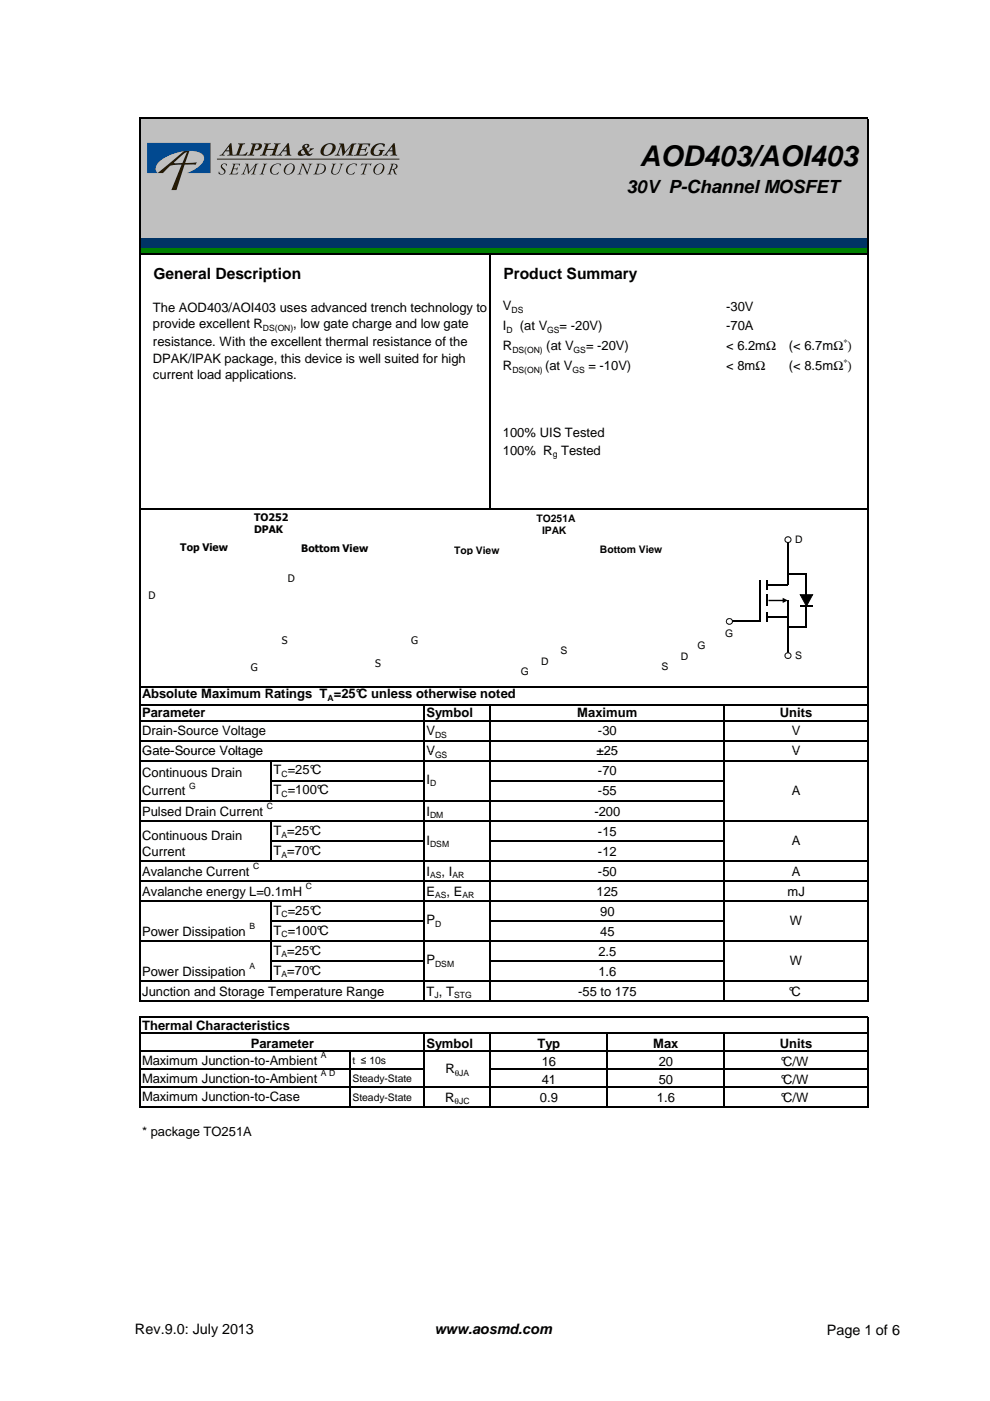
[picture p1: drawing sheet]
<svg xmlns="http://www.w3.org/2000/svg" width="210mm" height="297mm" viewBox="0 0 210 297" stroke-linecap="round" stroke-linejoin="round" font-family="sans-serif">
<path d="M29.8 25.2h154.2v25.3h-154.2z" fill="#c0c0c0"/>
<path d="M29.8 50.5h154.2v2.2h-154.2z" fill="#003365"/>
<path d="M29.8 52.7h154.2v1.2h-154.2z" fill="#008000"/>
<g fill="none" stroke="#000" stroke-width=".25">
<path d="M29.6 25v134.3M29.8 25.1h154.3M183.9 25.2v134.1M29.8 53.8h154.3M103.8 54v54M29.8 107.9h154.3M29.8 145.6h154.3M29.8 149.4h154.3M29.8 152.8h154.3M29.8 157.1h154.3M89.9 149.5v9.8M103.8 149.5v9.8"/>
<path d="M153.5 149.5v9.8"/>
</g>
<g fill="#251a05">
<path d="M50.5 30.4h1.5l-.5 .3-.8 2a1.58 1.58 0 0 0 1.8-.4 .57 .57 0 0 1-.5 .7h-2.4v-.2l.5-.1 .7-1.9-.3-.3z"/>
<path d="M53.3 30.4h1.2a.7 .7 0 0 1 1 .3 .7 .7 0 0 1-.4 1 .72 .72 0 0 1-1.1 0l.1-.1a.61 .61 0 0 0 .7-.3 .61 .61 0 0 0-.1-.7l-.5 .1-.6 1.9-.1 .2h.4v.2h-1.4l.4-.3 .3-.8 .4-1.2-.4-.2z"/>
<path d="M56 30.4h1.4l-.4 .2-.4 1h1h.5l.3-1-.4-.1 .1-.1h1.4l-.5 .2-.1 .3-.6 1.8 .3 .2v.1l-1.4-.1a.73 .73 0 0 0 .7-.8l.1-.3h-1.5l-.3 1 .4 .1-.1 .1h-1.4l.5-.2 .2-.5 .5-1.6-.3-.2z"/>
<path d="M71.9 30.4h1l.3 1.8 1-1.3a1.18 1.18 0 0 1 1.4-.4l-.5 .3-.6 1.9 .3 .2v.1h-1.4v-.1a.68 .68 0 0 0 .7-.8l.3-1.2-1.6 2.1h-.2l-.3-2-.6 1.6 .4 .3-.1 .1h-1.1l.6-.3 .6-1.7 .1-.3-.3-.1z"/>
<path d="M75.9 30.4h2.6l-.2 .7-.1-.1a.74 .74 0 0 0-.7-.5 .74 .74 0 0 0-.8 .5l-.1 .6a.79 .79 0 0 0 1.1-.4h.1l-.3 1h-.2l.1-.3a.64 .64 0 0 0-.9-.1l-.3 .9a1.57 1.57 0 0 0 1.9-.4 .84 .84 0 0 1-1.3 .7h-1.8v-.1a.45 .45 0 0 0 .6-.4l.6-1.9h-.4z"/>
<path d="M79.1 31a1.93 1.93 0 0 1 2.5-.3l-.2 .4a.97 .97 0 0 0-1-.6 .97 .97 0 0 0-.8 .7 .96 .96 0 0 0 .1 1.6 .66 .66 0 0 0 .7-.1 .66 .66 0 0 0 .1-.7l-.2-.1v-.1h1.2l-.2 .2a1.27 1.27 0 0 1-1.8 1 1.02 1.02 0 0 1-1-.7 1.02 1.02 0 0 1 .5-1.2z"/>
<path d="M47 34.8l.6-.1 .5 .1-.1 .4-.2-.4h-.5a.62 .62 0 0 0 .3 1.1 .79 .79 0 0 1-.2 1.1 .79 .79 0 0 1-1.1-.2l.1-.4a.53 .53 0 0 0 .7 .5 .53 .53 0 0 0 .3-.9l-.2-.1a.65 .65 0 0 1-.2-1.1z"/>
<path d="M49.3 34.7h1.6l-.2 .5a.57 .57 0 0 0-.9-.3l-.2 .7a.68 .68 0 0 0 .9-.1l-.3 .7a.42 .42 0 0 0-.3-.4 .42 .42 0 0 0-.4 .2l-.3 .7 .1 .1a1.21 1.21 0 0 0 1.2-.3v.2a.85 .85 0 0 1-1.1 .3l-.9-.1h.3l.2-.4 .5-1.5z"/>
<path d="M52 34.7h.6l.2 1.7 1-1.2a.68 .68 0 0 1 1-.5l-.4 .3-.4 1.4-.1 .4 .2 .2-.9-.1 .4-.2 .5-1.6-1.5 1.8-.2-1.8-.7 1.6 .3 .3h-.8l.1-.1a3.1 3.1 0 0 0 .9-1.9z"/>
<path d="M55.8 34.7h.9l-.4 .3-.5 1.5-.1 .3 .2 .2h-.8l.3-.3 .5-1.5 .1-.3z"/>
<path d="M57.8 35.1l.5-.3 1-.1 .3 .1-.2 .4a.74 .74 0 0 0-.7-.5 .74 .74 0 0 0-.7 .5 .98 .98 0 0 0-.4 .9 .98 .98 0 0 0 .7 .8l.4-.1 .4-.4a.56 .56 0 0 1-.8 .6 1.02 1.02 0 0 1-1.1-.7 1.02 1.02 0 0 1 .6-1.2z"/>
<path d="M63.8 34.7h.6l.8 1.8 .5-1.6-.3-.2h.8l-.3 .3-.7 2-1-2-.6 1.7 .3 .3-.8-.1 .3-.1 .2-.6 .4-1.3z"/>
<path d="M70.4 34.7h.9l-.4 .3-.4 1.6a.85 .85 0 0 0 .9 .2 .85 .85 0 0 0 .5-.7l.4-1.2-.3-.2 .8 .1a1.85 1.85 0 0 0-.8 1.5 .98 .98 0 0 1-.8 .7 .98 .98 0 0 1-1-.5l.4-1.5z"/>
<path d="M73.9 35.1l.5-.3 1-.1 .3 .1-.2 .4a.74 .74 0 0 0-.7-.5 .74 .74 0 0 0-.7 .5 .98 .98 0 0 0-.4 .9 .98 .98 0 0 0 .7 .8l.5-.1 .3-.4a.56 .56 0 0 1-.8 .6 1.02 1.02 0 0 1-1.1-.7 1.02 1.02 0 0 1 .6-1.2z"/>
<path d="M76.7 34.6l2.1 .1-.3 .5-.1-.4h-.6l-.6 1.9 .2 .3-.9-.1 .4-.2 .6-1.9-.6 .1-.4 .2z"/>
<path d="M48.8 30.4h.3l.2 1.9a.39 .39 0 0 0 .3 .6v.1h-1.4l.4-.3v-.6h-.8l-.5 .6 .4 .1-.1 .2h-1.1l.6-.3zM48.5 31.1l-.6 .8h.7z"/>
<path d="M61 30.4h.2l.2 1.9a.4 .4 0 0 0 .4 .6l-.1 .1h-1.4l.5-.3v-.6h-.8l-.5 .6 .3 .1v.2h-1.1l.6-.3zM60.7 31.1l-.6 .8h.7z"/>
<path d="M64.3 30.7l.5-.2a.49 .49 0 0 1 .8 .3 .49 .49 0 0 1-.5 .6l-.2 .1 .4 .7 .4-.4v-.1a.5 .5 0 0 1 .7-.3h.2l-.1 .2-1.1 .8a.49 .49 0 0 0 .8 .1 .79 .79 0 0 1-1.3 .2 1.27 1.27 0 0 1-1.8 0 1.25 1.25 0 0 1 1.1-1.1 .57 .57 0 0 1 .1-.9zM64 31.9a.47 .47 0 0 0 0 .8 .47 .47 0 0 0 .7-.2l-.4-.8zM64.7 30.8a.28 .28 0 0 0 .1 .5 .28 .28 0 0 0 .4-.3 .26 .26 0 0 0-.2-.4 .26 .26 0 0 0-.3 .2z"/>
<path d="M68.5 30.9a1.79 1.79 0 0 1 2.6 0 1.92 1.92 0 0 1-.9 1.9 1.92 1.92 0 0 1-2.1-.1 1.4 1.4 0 0 1 .4-1.8zM69.2 30.8a1.6 1.6 0 0 0-.4 2 1.43 1.43 0 0 0 1.4-.6 1.43 1.43 0 0 0 .1-1.6h-.6z"/>
<path d="M83.4 30.4h.3l.2 1.9a.4 .4 0 0 0 .3 .6v.1h-1.4l.5-.3-.1-.6h-.8l-.4 .6 .3 .1-.1 .2h-1l.5-.3zM83.1 31.1l-.5 .8h.6z"/>
<path d="M60.5 35.2a1.05 1.05 0 0 1 1.3-.5 1.05 1.05 0 0 1 .7 1.2 1.25 1.25 0 0 1-1 1 1.25 1.25 0 0 1-1.3-.4v-.7zM61.1 35l-.4 .5a.83 .83 0 0 0-.3 .8 .83 .83 0 0 0 .7 .6 1.33 1.33 0 0 0 .8-2.1z"/>
<path d="M67.1 34.7a1.49 1.49 0 0 1 2 .9 1.79 1.79 0 0 1-2.2 1.4l-.5-.1 .4-.2 .5-1.6 .1-.2zM67.7 34.8l-.6 1.9a1.13 1.13 0 0 0 1.4-.3 1.13 1.13 0 0 0-.1-1.5z"/>
<path d="M79.5 35.2a1.05 1.05 0 0 1 1.3-.5 1.05 1.05 0 0 1 .7 1.2 1.25 1.25 0 0 1-1 1 1.25 1.25 0 0 1-1.3-.4v-.7zM80.1 35l-.4 .5a.83 .83 0 0 0-.3 .8 .83 .83 0 0 0 .7 .6 1.33 1.33 0 0 0 .8-2.1z"/>
<path d="M82.8 34.7a1.12 1.12 0 0 1 1.5 .6l-.2 .4-.5 .3a1.07 1.07 0 0 0 .6 1l-.5-.1-.5-1-.2 .2-.3 .6 .3 .3h-.9l.3-.3 .6-1.5v-.3zM83.4 34.8l-.3 .9 .1 .1a.54 .54 0 0 0 .7-.3 .54 .54 0 0 0-.4-.7z"/>
<path d="M33.4 36.7h1.2a3.7 3.7 0 0 1 2.2-1.7l1.7-.1-2.2 5.4h1.1l1.7-5.4h2.4l.2-.5-2.4 .2 .9-2.7-1.3 .2zM36.9 34.5l2.1-1.9 .6-.4-.9 2.4h-1.5z"/>
</g>
<path d="M46 33.7h38.7" fill="none" stroke="#251a05" stroke-width=".21"/>
<path d="M31.2 30.3h13.5v6.4h-5a5.3 5.3 0 0 0 3.6-3.1 1.54 1.54 0 0 0-1.4-1.4 9.8 9.8 0 0 0-8.5 2.4 1.43 1.43 0 0 0 0 2.1h-2.2z" fill="#014990"/>
<g fill="#000">
<path d="M162.5 123.1h.4v2h-.4zM162.5 129.8h.4v1.9h-.4z"/>
<path d="M162.9 127.2h3.3v.3h-3.3zM165.9 126.7l1.1 .6-1.1 .5z"/>
<path d="M169.5 126h3l-1.5 2.7zM169.8 126.1l1.3 2.4h-.2l1.3-2.4 .1 .1h-2.6z"/>
</g>
<path d="M162.7 126.1v2.4" fill="none" stroke="#000" stroke-width=".38"/>
<path d="M167.1 114.8v9.3M161.2 123.1v8.9M162.7 124.1h4.3M162.7 130.7h4.3M167.1 127.3v11.3" fill="none" stroke="#000" stroke-width=".3"/>
<path d="M155.3 131.7h5.9M167 121.7h4v4.4M171 128.5v4.5h-4" fill="none" stroke="#000" stroke-width=".25"/>
<path d="M169.7 126.1h2.6l-1.3 2.4z" fill="#000"/>
<circle cx="167" cy="114.4" r=".63" fill="#fff"/>
<path d="M166.3 114.4a.75 .75 0 0 1 1.5 0 .75 .75 0 0 1-1.5 0zM166.5 114.4a.55 .55 0 0 0 1.1 0 .55 .55 0 0 0-1.1 0z" fill="#000"/>
<circle cx="154.6" cy="131.8" r=".64" fill="#fff"/>
<path d="M153.9 131.8a.75 .75 0 0 1 1.5 0 .75 .75 0 0 1-1.5 0zM154.1 131.8a.55 .55 0 0 0 1.1 0 .55 .55 0 0 0-1.1 0z" fill="#000"/>
<circle cx="167.1" cy="139" r=".64" fill="#fff"/>
<path d="M166.3 139a.75 .75 0 0 1 1.5 0 .75 .75 0 0 1-1.5 0zM166.5 139a.55 .55 0 0 0 1.1 0 .55 .55 0 0 0-1.1 0z" fill="#000"/>
<path d="M169.7 128.5h2.6" fill="none" stroke="#000" stroke-width=".25"/>
<path d="M103.8 165.5h49.7v4.3h-49.7z" fill="#fff"/>
<g fill="none" stroke="#000" stroke-width=".25">
<path d="M29.6 159.3v53.1M89.9 159.3v53.1M103.8 159.3v53.1M153.5 159.3v53.1M183.9 159.3v53.1M29.8 161.3h154.3M29.8 169.8h123.8M29.8 174.2h154.3M57.5 161.4v8.5M57.5 174.3v8.5M57.6 165.5h32.4M57.6 178.4h32.4"/>
<path d="M104 165.5h49.6M104 178.4h49.6M29.8 182.6h154.3M29.8 186.9h154.3M29.8 191.1h154.3M29.8 199.6h154.3M57.5 191.2v17M57.6 195.3h32.4M104 195.3h49.6M29.6 215.6v19.3M29.8 208h154.3M29.8 212.3h154.3"/>
<path d="M29.8 215.7h154.3M29.8 219.1h154.3M57.6 203.8h32.4M89.9 219.2v15.7M103.8 219.2v15.7M104 203.8h49.6M128.7 219.2v15.7M153.5 219.2v15.7M183.9 215.8v19.1M29.8 226.7h60.2M29.8 222.9h154.3M29.8 230.5h154.3"/>
<path d="M29.8 234.8h154.3M74.3 223.1v11.8M104 226.7h80.1"/>
</g>
<text font-size="6.1" x="135.7" y="35.2">AOD403/AOI403</text>
<text font-size="3.9" x="132.8" y="40.9">30V P-Channel MOSFET</text>
<g font-size="3.3">
<text x="32.5" y="59.1">General Description</text>
<text x="106.7" y="59.1">Product Summary</text>
</g>
<g font-size="3">
<text x="28.6" y="282.9">Rev.9.0: July 2013</text>
<text x="92.1" y="282.9">www.aosmd.com</text>
<text x="175.3" y="283.1">Page 1 of 6</text>
</g>
<g font-size="2.8">
<text x="106.6" y="65.7">V</text>
<text x="154" y="66">-30V</text>
<text x="32.4" y="66.2">The AOD403/AOI403 uses advanced trench technology to</text>
<text x="32.4" y="69.6">provide excellent R</text>
<text x="62.2" y="69.6">, low gate charge and low gate</text>
<text x="106.6" y="70">I</text>
<text x="110.2" y="70">(at V</text>
<text x="118.7" y="70">= -20V)</text>
<text x="154" y="70">-70A</text>
<text x="32.4" y="73.4">resistance. With the excellent thermal resistance of the</text>
<text x="32.4" y="76.9">DPAK/IPAK package, this device is well suited for high</text>
<text x="106.6" y="74.2">R</text>
<text x="115.8" y="74.2">(at V</text>
<text x="124.2" y="74.2">= -20V)</text>
<text x="154" y="74.2">&lt; 6.2mΩ</text>
<text x="167.3" y="74.2">(&lt; 6.7mΩ )</text>
<text x="32.4" y="80.3">current load applications.</text>
<text x="106.6" y="78.4">R</text>
<text x="115.6" y="78.4">(at V</text>
<text x="124.8" y="78.4">= -10V)</text>
<text x="154" y="78.4">&lt; 8mΩ</text>
<text x="167.3" y="78.4">(&lt; 8.5mΩ )</text>
<text x="106.6" y="92.6">100% UIS Tested</text>
<text x="106.6" y="96.4">100% R Tested</text>
<text x="30.1" y="148">Absolute Maximum Ratings T =25°C unless otherwise noted</text>
<text x="30.1" y="152">Parameter</text>
<text x="30.1" y="155.9">Drain-Source Voltage</text>
<text x="90.4" y="152.1">Symbol</text>
<text x="90.4" y="155.9">V</text>
<text x="122.4" y="152">Maximum</text>
<text x="126.8" y="155.9">-30</text>
<text x="165.4" y="152">Units</text>
<text x="167.9" y="155.9">V</text>
<text x="30.1" y="160.1">Gate-Source Voltage</text>
<text x="90.4" y="160.1">V</text>
<text x="126.5" y="160.1">±25</text>
<text x="167.9" y="160.1">V</text>
<text x="30.1" y="164.6">Continuous Drain</text>
<text x="58" y="164.2">T =25°C</text>
<text x="90.4" y="166.2">I</text>
<text x="126.8" y="164.3">-70</text>
<text x="30.1" y="168.6">Current</text>
<text x="30.1" y="173">Pulsed Drain Current</text>
<text x="58" y="168.4">T =100°C</text>
<text x="90.4" y="173">I</text>
<text x="126" y="173">-200</text>
<text x="126.8" y="168.6">-55</text>
<text x="167.9" y="168.6">A</text>
<text x="30.1" y="178">Continuous Drain</text>
<text x="58" y="177">T =25°C</text>
<text x="90.4" y="179.1">I</text>
<text x="126.8" y="177.2">-15</text>
<text x="167.9" y="179.2">A</text>
<text x="30.1" y="185.7">Avalanche Current</text>
<text x="30.1" y="181.4">Current</text>
<text x="58" y="181.3">T =70°C</text>
<text x="90.4" y="185.7">I</text>
<text x="93.6" y="185.7">, I</text>
<text x="126.8" y="181.4">-12</text>
<text x="126.8" y="185.7">-50</text>
<text x="167.9" y="185.7">A</text>
<text x="30.1" y="189.9">Avalanche energy L=0.1mH</text>
<text x="90.4" y="189.9">E</text>
<text x="94.7" y="189.9">, E</text>
<text x="126.5" y="189.9">125</text>
<text x="167" y="189.9">mJ</text>
<text x="58" y="194">T =25°C</text>
<text x="90.4" y="196">P</text>
<text x="127.3" y="194.1">90</text>
<text x="167.5" y="196.2">W</text>
<text x="30.1" y="198.4">Power Dissipation</text>
<text x="58" y="198.2">T =100°C</text>
<text x="58" y="202.4">T =25°C</text>
<text x="126.9" y="202.6">2.5</text>
<text x="127.3" y="198.4">45</text>
<text x="30.1" y="206.8">Power Dissipation</text>
<text x="58" y="206.7">T =70°C</text>
<text x="90.4" y="204.5">P</text>
<text x="126.9" y="206.8">1.6</text>
<text x="167.5" y="204.6">W</text>
<text x="30.1" y="211.1">Junction and Storage Temperature Range</text>
<text x="90.4" y="211.1">T , T</text>
<text x="122.6" y="211.1">-55 to 175</text>
<text x="167.3" y="211.1">°C</text>
<text x="30.1" y="218.3">Thermal Characteristics</text>
<text x="30.1" y="225.8">Maximum Junction-to-Ambient</text>
<text x="53.2" y="222.1">Parameter</text>
<text x="90.4" y="222.2">Symbol</text>
<text x="94.4" y="227.5">R</text>
<text x="114" y="222.1">Typ</text>
<text x="114.9" y="226">16</text>
<text x="138.5" y="222.1">Max</text>
<text x="139.7" y="226">20</text>
<text x="165.4" y="222.1">Units</text>
<text x="165.5" y="226">°C/W</text>
<text x="30.1" y="233.5">Maximum Junction-to-Case</text>
<text x="30.1" y="229.6">Maximum Junction-to-Ambient</text>
<text x="94.4" y="233.6">R</text>
<text x="114.5" y="233.6">0.9</text>
<text x="114.9" y="229.8">41</text>
<text x="139.3" y="233.6">1.6</text>
<text x="139.7" y="229.8">50</text>
<text x="165.5" y="233.6">°C/W</text>
<text x="165.5" y="229.8">°C/W</text>
<text x="30.1" y="240.9">* package TO251A</text>
</g>
<g font-size="2.2">
<text x="53.9" y="110.4">TO252</text>
<text x="53.9" y="113">DPAK</text>
<text x="113.7" y="110.7">TO251A</text>
<text x="115" y="113.3">IPAK</text>
<text x="38.2" y="116.8">Top View</text>
<text x="63.9" y="117">Bottom View</text>
<text x="96.3" y="117.4">Top View</text>
<text x="127.2" y="117.2">Bottom View</text>
<text x="168.6" y="115.2">D</text>
<text x="61" y="123.4">D</text>
<text x="31.5" y="127.1">D</text>
<text x="59.7" y="136.6">S</text>
<text x="87.2" y="136.6">G</text>
<text x="147.9" y="137.5">G</text>
<text x="153.8" y="135.1">G</text>
<text x="53.2" y="142.2">G</text>
<text x="79.5" y="141.4">S</text>
<text x="110.4" y="143.2">G</text>
<text x="114.8" y="141">D</text>
<text x="118.9" y="138.6">S</text>
<text x="140.3" y="142.2">S</text>
<text x="144.4" y="140">D</text>
<text x="168.6" y="139.7">S</text>
<text x="74.7" y="225.6">t ≤ 10s</text>
<text x="74.7" y="229.4">Steady-State</text>
<text x="74.7" y="233.5">Steady-State</text>
</g>
<g font-size="1.8">
<text x="55.8" y="70.2">DS(ON)</text>
<text x="107.4" y="70.5">D</text>
<text x="108.5" y="66.3">DS</text>
<text x="116" y="70.5">GS</text>
<text x="108.6" y="74.8">DS(ON)</text>
<text x="121.6" y="74.8">GS</text>
<text x="178.8" y="72.9">∗</text>
<text x="178.8" y="77.1">∗</text>
<text x="108.6" y="79">DS(ON)</text>
<text x="121.4" y="79">GS</text>
<text x="117.2" y="96.9">g</text>
<text x="69.5" y="148.5">A</text>
<text x="92.2" y="156.4">DS</text>
<text x="92.2" y="160.7">GS</text>
<text x="40.1" y="167.2">G</text>
<text x="59.7" y="164.7">C</text>
<text x="91.2" y="166.8">D</text>
<text x="56.6" y="171.6">C</text>
<text x="59.7" y="169">C</text>
<text x="91.2" y="173.5">DM</text>
<text x="59.7" y="177.6">A</text>
<text x="91.2" y="179.6">DSM</text>
<text x="53.7" y="184.3">C</text>
<text x="59.7" y="181.8">A</text>
<text x="64.9" y="188.6">C</text>
<text x="91.2" y="186.2">AS</text>
<text x="92.2" y="190.5">AS</text>
<text x="95.9" y="186.2">AR</text>
<text x="98" y="190.5">AR</text>
<text x="52.9" y="197">B</text>
<text x="59.7" y="194.5">C</text>
<text x="92.2" y="196.6">D</text>
<text x="59.7" y="198.8">C</text>
<text x="59.7" y="203">A</text>
<text x="52.9" y="205.5">A</text>
<text x="59.7" y="207.2">A</text>
<text x="92.2" y="205">DSM</text>
<text x="92.1" y="211.6">J</text>
<text x="96.3" y="211.6">STG</text>
<text x="68" y="224.4">A</text>
<text x="68" y="228.2">A D</text>
<text x="96.4" y="228">θJA</text>
<text x="96.4" y="234.1">θJC</text>
</g>
</svg>
